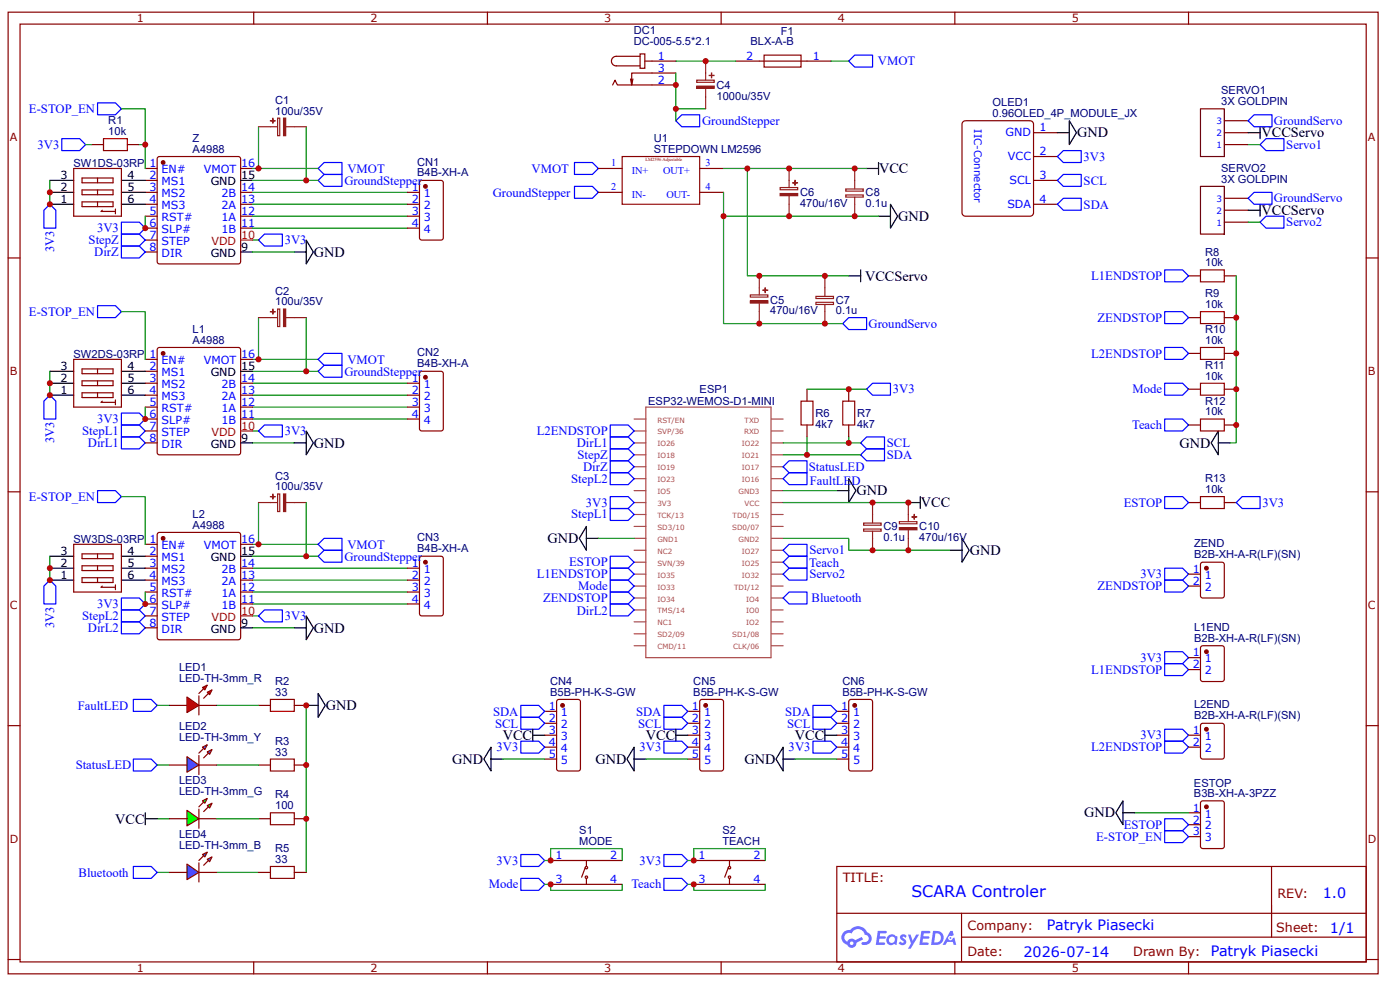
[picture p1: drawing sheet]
<svg xmlns="http://www.w3.org/2000/svg" width="297mm" height="210mm" viewBox="0 0 297 210" stroke-linecap="round" stroke-linejoin="round" font-family="sans-serif">
<g fill="none" stroke="#800" stroke-width=".25">
<path d="M1.7 2.6h290.7v203.9h-290.7zM4.3 5.1h285.5v198.8h-285.5zM53.8 2.6v2.5M103.4 2.6v2.5M153 2.6v2.5M202.6 2.6v2.5M252.1 2.6v2.5M1.7 54.7h2.6M289.8 54.7h2.6M1.7 104.3h2.6M289.8 104.3h2.6M1.7 153.8h2.6"/>
<path d="M289.8 153.8h2.6M177.5 183.7h112.3v20.2h-112.3zM177.6 193.6h112.1M204 198.7h85.7M204 193.6v10.1M269.8 183.7v15M1.7 203.4h2.6M53.8 203.9v2.6M103.4 203.9v2.6M153 203.9v2.6M202.6 203.9v2.6M252.1 203.9v2.6"/>
<path d="M289.8 203.4h2.6"/>
</g>
<g fill="#58f">
<path d="M191.1 198.2l.5-.1 .4 .1 .3 .2-.2 .5a.33 .33 0 0 0-.3-.3 .33 .33 0 0 0-.3 .1v.1a.85 .85 0 0 1 .7 .6 .85 .85 0 0 1-.3 .9l-.7 .1-.6-.4 .4-.4 .5 .3 .2-.1v-.2a.88 .88 0 0 1-.6-1.4z"/>
<path d="M192.6 198.1h.6l.4 1.3 .8-1.3h.6l-1.8 3h-.6l.7-1.1z"/>
<path d="M186.2 197.4h1.7l.2 .1-.1 .3-1.3 .1-.1 .6h1.1l.2 .3-.2 .2h-1.1l-.2 .8h1.3l.1 .3-.1 .2h-1.9z"/>
<path d="M195.5 197.4h1.6l.2 .1v.3l-1.3 .1-.1 .6h1.1l.2 .3-.3 .2h-1.1l-.1 .8h1.2l.1 .3-.1 .2h-1.9z"/>
<path d="M201.6 197.4h.5l.2 .9-.4 .2a.49 .49 0 0 0-.7 .2 .49 .49 0 0 0 .3 .7 .49 .49 0 0 0 .6-.5l.4-.2 .4 1.6h-.6l-.2-.6h-1.2l-.3 .6h-.6z"/>
<path d="M197.9 197.4l-.4 2.9h1a1.51 1.51 0 0 0 1.7-1.5 1.51 1.51 0 0 0-1.8-1.4zM198.4 197.9a1.02 1.02 0 0 1 1.2 1.1 1.02 1.02 0 0 1-1.4 .8z"/>
<path d="M188.5 198.4a1.11 1.11 0 0 0-.3 1.5 1.11 1.11 0 0 0 1.6 .3l.4 .1 .2-1.6-.4-.2a1.01 1.01 0 0 0-1.5-.1zM188.5 199.2a.66 .66 0 0 1 1.3 0 .66 .66 0 0 1-1.3 0z"/>
<path d="M179 197.6a1.58 1.58 0 0 0 .7 2.7 1.01 1.01 0 0 0 1.2 .6 1.01 1.01 0 0 0 .8-1l1.4-.7-.3-.6-1.4 .7a1.02 1.02 0 0 0-1.7 .4 .99 .99 0 0 1-.4-1.4 .99 .99 0 0 1 1.4-.4 1.48 1.48 0 0 1 1.5-.9 1.48 1.48 0 0 1 1.3 1.2 .82 .82 0 0 1 .8 1 .82 .82 0 0 1-1.2 .5l-.3 .2v.3a1.4 1.4 0 0 0 2-.6 1.4 1.4 0 0 0-.9-2 2.19 2.19 0 0 0-3.6-.4l-.8 .1zM180.3 200a.4 .4 0 0 1 .8 0 .4 .4 0 0 1-.8 0z"/>
<circle cx="201.6" cy="198.9" r=".19"/>
</g>
<g fill="none" stroke="#800" stroke-width=".25">
<path d="M130 18l.5-1 .5 1h12.4M134.3 16.7l-.3 1.3M135.8 11.4h1v3.1h-1zM135.8 11.9h-5.1a1.01 1.01 0 0 0-1 1.1 1.01 1.01 0 0 0 1 1h5.1M136.8 13h6.6M143.4 15.5h-9.4v2.5l-.2-1.3M33.5 33.3l.3-.1h16.7l.5 .2v22l-.2 .5-17 .1-.4-.3-.1-22zM259.7 30.7h5.1M259.7 28.1h5.1M259.7 25.6h5.1M259.7 47.1h5.1M259.7 44.6h5.1"/>
<path d="M259.7 42h5.1"/>
</g>
<path d="M254.7 23.1h5v10.1h-5zM254.7 39.5h5v10.1h-5z" fill="none" stroke="#600" stroke-width=".25"/>
<g fill="none" stroke="#a54b4b" stroke-width=".25">
<path d="M134.5 99h2.5M134.5 96.4h2.5M134.5 93.9h2.5M134.5 91.4h2.5M134.5 88.8h2.5M137 86.3h26.6v53.1h-26.6zM163.7 99h2.4M163.7 96.4h2.4M163.7 93.9h2.4M163.7 91.4h2.4M163.7 88.8h2.4M134.5 119.2h2.5"/>
<path d="M134.5 116.7h2.5M134.5 114.1h2.5M134.5 111.6h2.5M134.5 109.1h2.5M134.5 106.5h2.5M134.5 104h2.5M134.5 101.5h2.5M163.7 119.2h2.4M163.7 116.7h2.4M163.7 114.1h2.4M163.7 111.6h2.4M163.7 109.1h2.4"/>
<path d="M163.7 106.5h2.4M163.7 104h2.4M163.7 101.5h2.4M134.5 136.9h2.5M134.5 134.4h2.5M134.5 131.8h2.5M134.5 129.3h2.5M134.5 126.8h2.5M134.5 124.3h2.5M134.5 121.7h2.5M163.7 136.9h2.4M163.7 134.4h2.4"/>
<path d="M163.7 131.8h2.4M163.7 129.3h2.4M163.7 126.8h2.4M163.7 124.3h2.4M163.7 121.7h2.4"/>
</g>
<circle cx="34.6" cy="34.5" r=".38" fill="#800"/>
<g fill="none" stroke="#800" stroke-width=".25">
<path d="M19.4 30.7h2.6M27 30.7h2.5M30.8 35.7h2.5M30.8 38.2h2.5M51 35.7h2.6M30.8 40.8h2.5M30.8 43.3h2.5M30.8 45.8h2.5M30.8 48.4h2.5M30.8 50.9h2.5M30.8 53.4h2.5M51 40.8h2.6"/>
<path d="M51 43.3h2.6M51 45.8h2.6M51 48.4h2.6M33.5 73.8l.3-.1h16.7l.5 .2v22l-.2 .4-17 .1-.4-.2-.1-22z"/>
<circle cx="34.6" cy="34.5" r=".38"/>
</g>
<path d="M51 38.2h2.6M51 53.4h2.6M62.4 53.4h2.6M65 50.9l1.5 2.5-1.5 2.6zM180.1 58.5h2.5M182.6 57.2v2.5M62.4 93.9h2.6M65 91.4l1.5 2.5-1.5 2.5z" fill="none" stroke="#000" stroke-width=".25"/>
<path d="M51 50.9h2.6" fill="none" stroke="#f00" stroke-width=".25"/>
<g fill="none" stroke="#080" stroke-width=".25">
<path d="M143.4 15.5v7.6h6.3M29.5 30.7h1.3v5M53.6 35.7h1.2M54.8 26.9v8.8h12.7M65 26.9v11.3h-11.4M53.6 53.4h8.8M53.6 40.8h32.9M53.6 43.3h32.9M53.6 45.8h32.9M53.6 48.4h32.9M53.6 76.2h1.2M54.8 67.3v8.9h12.7"/>
<path d="M65 67.3v11.4h-11.4M53.6 93.9h8.8M53.6 91.4h1.2M53.6 88.8h32.9M53.6 86.3h32.9M53.6 83.8h32.9M53.6 81.3h32.9"/>
</g>
<path d="M22 29.4h5v2.5h-5z" fill="none" stroke="#a00000" stroke-width=".25"/>
<path d="M181.3 11.7h3.8v2.5h-3.8l-1.2-1.2zM68.8 34.5h3.8v2.5h-3.8l-1.3-1.3zM25.8 49.6h3.7l1.3 1.3-1.3 1.3h-3.7zM25.8 52.2h3.7l1.3 1.2-1.3 1.3h-3.7zM68.8 74.9h3.8v2.6h-3.8l-1.3-1.3zM25.8 92.6h3.7l1.3 1.3-1.3 1.3h-3.7zM25.8 90.1h3.7l1.3 1.3-1.3 1.2h-3.7z" fill="none" stroke="#00f" stroke-width=".25"/>
<circle cx="34.6" cy="74.9" r=".38" fill="#800"/>
<g fill="none" stroke="#800" stroke-width=".25">
<path d="M30.8 76.2h2.5M30.8 78.7h2.5M51 76.2h2.6M30.8 81.3h2.5M30.8 83.8h2.5M30.8 86.3h2.5M30.8 88.8h2.5M30.8 91.4h2.5M30.8 93.9h2.5M51 81.3h2.6M51 83.8h2.6M51 86.3h2.6"/>
<path d="M51 88.8h2.6M33.5 113l.3-.1h16.7l.5 .2v22l-.2 .5h-17l-.4-.2-.1-22z"/>
<circle cx="34.6" cy="74.9" r=".38"/>
</g>
<path d="M51 78.7h2.6M51 93.9h2.6M62.4 133.1h2.6M65 130.6l1.5 2.5-1.5 2.5z" fill="none" stroke="#000" stroke-width=".25"/>
<path d="M51 91.4h2.6" fill="none" stroke="#f00" stroke-width=".25"/>
<path d="M53.6 115.4h1.2M54.8 106.5v8.9h12.7M53.6 133.1h8.8M53.6 130.6h1.2M53.6 128h32.9M53.6 125.5h32.9M53.6 123h32.9M53.6 120.5h32.9" fill="none" stroke="#080" stroke-width=".25"/>
<path d="M68.8 114.1h3.8v2.6h-3.8l-1.3-1.3zM25.8 131.8h3.7l1.3 1.3-1.3 1.3h-3.7zM25.8 129.3h3.7l1.3 1.3-1.3 1.2h-3.7z" fill="none" stroke="#00f" stroke-width=".25"/>
<circle cx="34.6" cy="114.1" r=".38" fill="#800"/>
<g fill="none" stroke="#800" stroke-width=".25">
<path d="M89.1 38.4l.4-.2h4l.5 .4 .1 11.8-.4 .5h-4.2l-.5-.3v-11.8zM30.8 115.4h2.5M30.8 117.9h2.5M51 115.4h2.6M30.8 120.5h2.5M30.8 123h2.5M30.8 125.5h2.5M30.8 128h2.5M30.8 130.6h2.5M30.8 133.1h2.5M51 120.5h2.6M51 123h2.6"/>
<path d="M51 125.5h2.6M51 128h2.6"/>
<circle cx="34.6" cy="114.1" r=".38"/>
</g>
<path d="M51 117.9h2.6M124.4 111.6v5.1l-1.5-2.6zM124.4 114.1h2.5M192.7 106.5h2.5M195.2 105.3v2.5M201.6 116.7h2.5M204.1 114.1l1.5 2.6-1.5 2.5zM51 133.1h2.6" fill="none" stroke="#000" stroke-width=".25"/>
<path d="M51 130.6h2.6" fill="none" stroke="#f00" stroke-width=".25"/>
<path d="M268.6 29.4h3.8v2.5h-3.8l-1.3-1.2zM268.6 45.8h3.8v2.6h-3.8l-1.3-1.3zM129.5 97.7h3.8l1.2 1.3-1.2 1.2h-3.8zM129.5 95.2h3.8l1.2 1.2-1.2 1.3h-3.8zM129.5 92.6h3.8l1.2 1.3-1.2 1.3h-3.8zM129.5 107.8h3.8l1.2 1.3-1.2 1.2h-3.8zM129.5 100.2h3.8l1.2 1.3-1.2 1.3h-3.8zM167.4 115.4h3.8v2.5h-3.8l-1.3-1.2zM129.5 128h3.8l1.2 1.3-1.2 1.3h-3.8zM167.4 120.5h3.8v2.5h-3.8l-1.3-1.3z" fill="none" stroke="#00f" stroke-width=".25"/>
<path d="M264.8 30.7h2.5M264.8 47.1h2.5M126.9 114.1h7.6" fill="none" stroke="#080" stroke-width=".25"/>
<circle cx="90.3" cy="39.5" r=".38" fill="#800"/>
<g fill="none" stroke="#800" stroke-width=".25">
<path d="M86.5 40.8h2.5M86.5 43.3h2.5M86.5 45.8h2.5M86.5 48.4h2.5M89.1 78.9l.4-.2h4l.5 .3 .1 11.9-.4 .4-4.2 .1-.5-.3v-11.9z"/>
<circle cx="90.3" cy="39.5" r=".38"/>
</g>
<circle cx="90.3" cy="80" r=".38" fill="#800"/>
<g fill="none" stroke="#800" stroke-width=".25">
<path d="M86.5 81.3h2.5M86.5 83.8h2.5M86.5 86.3h2.5M86.5 88.8h2.5M89.1 118.1l.4-.2h4l.5 .3 .1 11.9-.4 .4-4.2 .1-.5-.3v-11.9z"/>
<circle cx="90.3" cy="80" r=".38"/>
</g>
<circle cx="90.3" cy="119.2" r=".38" fill="#800"/>
<g fill="none" stroke="#800" stroke-width=".25">
<path d="M86.5 120.5h2.5M86.5 123h2.5M86.5 125.5h2.5M86.5 128h2.5M254.8 169.9l.4-.1h4l.5 .3v9.3l-.3 .5h-4.2l-.5-.3v-9.3zM116.8 187.5h15.2M116.8 182.4h15.2M124.2 184l-.8 2M124.4 182.4v1.3M124.4 186.2v1.3M147.2 187.5h15.1M147.2 182.4h15.1"/>
<path d="M154.5 184l-.8 2M154.8 182.4v1.3M154.8 186.2v1.3"/>
<circle cx="90.3" cy="119.2" r=".38"/>
<circle cx="124.4" cy="184" r=".25"/>
<circle cx="124.4" cy="186" r=".25"/>
<circle cx="154.8" cy="184" r=".25"/>
<circle cx="154.8" cy="186" r=".25"/>
</g>
<path d="M183.9 35.7h2.5M186.4 34.5v2.5M264.8 28.1h2.5M267.3 26.9v2.5M186.4 45.8h2.5M188.9 43.3l1.5 2.5-1.5 2.6zM264.8 44.6h2.5M267.3 43.3v2.5M177.5 104h2.6M180.1 101.5l1.5 2.5-1.5 2.5z" fill="none" stroke="#000" stroke-width=".25"/>
<path d="M166.1 104h11.4M166.1 106.5h26.6" fill="none" stroke="#080" stroke-width=".25"/>
<path d="M121.9 34.5h3.8l1.2 1.2-1.2 1.3h-3.8zM166.1 119.2l1.3-1.3h3.8v2.6h-3.8zM129.5 123h3.8l1.2 1.3-1.2 1.2h-3.8zM110.5 186.2h3.8l1.3 1.3-1.3 1.3h-3.8zM140.8 186.2h3.8l1.3 1.3-1.3 1.3h-3.8z" fill="none" stroke="#00f" stroke-width=".25"/>
<circle cx="255.9" cy="171.1" r=".38" fill="#800"/>
<g fill="none" stroke="#800" stroke-width=".25">
<path d="M118.2 148.4l.4-.1h4l.3 .1 .2 .3v14.3v.2l-.4 .3h-4.1l-.3-.1-.2-.3v-14.3zM252.1 172.3h2.6M252.1 174.8h2.6M252.1 177.4h2.6"/>
<circle cx="255.9" cy="171.1" r=".38"/>
</g>
<path d="M129.5 90.1h3.8l1.2 1.3-1.2 1.2h-3.8zM129.5 105.3h3.8l1.2 1.2-1.2 1.3h-3.8zM129.5 117.9h3.8l1.2 1.3-1.2 1.3h-3.8zM129.5 125.5h3.8l1.2 1.3-1.2 1.2h-3.8zM129.5 120.5h3.8l1.2 1.2-1.2 1.3h-3.8zM247.1 120.5h3.8l1.2 1.2-1.2 1.3h-3.8zM247.1 138.2h3.8l1.2 1.2-1.2 1.3h-3.8zM247.1 123h3.8l1.2 1.3-1.2 1.2h-3.8zM247.1 154.6h3.8l1.2 1.3-1.2 1.2h-3.8zM247.1 140.7h3.8l1.2 1.3-1.2 1.2h-3.8zM247.1 157.1h3.8l1.2 1.3-1.2 1.3h-3.8zM247.1 173.6h3.8l1.2 1.2-1.2 1.3h-3.8z" fill="none" stroke="#00f" stroke-width=".25"/>
<circle cx="119.3" cy="149.5" r=".38" fill="#800"/>
<g fill="none" stroke="#800" stroke-width=".25">
<path d="M115.6 150.8h2.5M115.6 153.3h2.5M115.6 155.9h2.5M115.6 158.4h2.5M148.6 148.4l.3-.1h4.1l.3 .1 .2 .3v14.3l-.1 .2-.3 .3h-4.2l-.2-.1-.3-.3v-14.3zM115.6 160.9h2.5"/>
<circle cx="119.3" cy="149.5" r=".38"/>
</g>
<circle cx="149.7" cy="149.5" r=".38" fill="#800"/>
<g fill="none" stroke="#800" stroke-width=".25">
<path d="M145.9 150.8h2.5M145.9 153.3h2.5M145.9 155.9h2.5M145.9 158.4h2.5M180.2 148.4l.4-.1h4l.3 .1 .2 .3v14.3l-.1 .2-.3 .3h-4.1l-.3-.1-.2-.3v-14.3zM145.9 160.9h2.5"/>
<circle cx="149.7" cy="149.5" r=".38"/>
</g>
<circle cx="181.3" cy="149.5" r=".38" fill="#800"/>
<g fill="none" stroke="#800" stroke-width=".25">
<path d="M177.5 150.8h2.6M177.5 153.3h2.6M177.5 155.9h2.6M177.5 158.4h2.6M177.5 160.9h2.6"/>
<circle cx="181.3" cy="149.5" r=".38"/>
</g>
<path d="M110.5 149.5h3.8l1.3 1.3-1.3 1.3h-3.8zM110.5 152.1h3.8l1.3 1.2-1.3 1.3h-3.8zM110.5 157.1h3.8l1.3 1.3-1.3 1.3h-3.8zM140.8 149.5h3.8l1.3 1.3-1.3 1.3h-3.8zM140.8 152.1h3.8l1.3 1.2-1.3 1.3h-3.8zM140.8 157.1h3.8l1.3 1.3-1.3 1.3h-3.8zM172.5 149.5h3.8l1.2 1.3-1.2 1.3h-3.8zM172.5 152.1h3.8l1.2 1.2-1.2 1.3h-3.8zM172.5 157.1h3.8l1.2 1.3-1.2 1.3h-3.8z" fill="none" stroke="#00f" stroke-width=".25"/>
<path d="M104.2 158.4v5.1l-1.5-2.6zM113 155.9h2.6M113 154.6v2.5M134.5 158.4v5.1l-1.5-2.6zM143.4 155.9h2.5M143.4 154.6v2.5M166.1 158.4v5.1l-1.5-2.6zM175 155.9h2.5M175 154.6v2.5M104.2 160.9h2.5M134.5 160.9h2.6M166.1 160.9h2.6" fill="none" stroke="#000" stroke-width=".25"/>
<path d="M106.7 160.9h8.9M137.1 160.9h8.8M168.7 160.9h8.8" fill="none" stroke="#080" stroke-width=".25"/>
<path d="M39.7 147.8l2.5 1.7-2.5 1.6z" fill="#f00"/>
<path d="M39.7 147.8l2.5 1.7-2.5 1.6zM42.2 147.5v4.1M43.2 146l-1 1M44.2 147l-1 1" fill="none" stroke="#800" stroke-width=".25"/>
<path d="M43 145.8l1-.6-.5 1.1z" fill="#f00"/>
<path d="M43 145.8l1-.6-.5 1.1z" fill="none" stroke="#800" stroke-width=".25"/>
<path d="M44 146.8l1-.5-.5 1z" fill="#f00"/>
<path d="M35.9 149.5h3.8M42.2 149.5h3.8M44 146.8l1-.5-.5 1z" fill="none" stroke="#800" stroke-width=".25"/>
<path d="M39.7 171.8l2.5 1.8-2.5 1.5z" fill="#0f0"/>
<path d="M39.7 171.8l2.5 1.8-2.5 1.5zM42.2 171.6v4M43.2 170l-1 1.1M44.2 171.1l-1 1" fill="none" stroke="#800" stroke-width=".25"/>
<path d="M43 169.8l1-.5-.5 1z" fill="#0f0"/>
<path d="M43 169.8l1-.5-.5 1z" fill="none" stroke="#800" stroke-width=".25"/>
<path d="M44 170.8l1-.5-.5 1z" fill="#0f0"/>
<path d="M35.9 173.6h3.8M35.9 162.2h3.8M42.2 173.6h3.8M42.2 162.2h3.8M44 170.8l1-.5-.5 1z" fill="none" stroke="#800" stroke-width=".25"/>
<path d="M44 159.4l1-.5-.5 1z" fill="#09f"/>
<path d="M44 159.4l1-.5-.5 1z" fill="none" stroke="#800" stroke-width=".25"/>
<path d="M43 158.4l1-.5-.5 1z" fill="#09f"/>
<path d="M43 158.4l1-.5-.5 1zM43.2 158.7l-1 1M44.2 159.7l-1 1M42.2 160.2v4" fill="none" stroke="#800" stroke-width=".25"/>
<path d="M39.7 160.4l2.5 1.8-2.5 1.5z" fill="#09f"/>
<g fill="none" stroke="#800" stroke-width=".25">
<path d="M252.1 58.5h2.6M259.7 58.5h2.6M252.1 67.3h2.6M252.1 74.9h2.6M259.7 67.3h2.6M259.7 74.9h2.6M252.1 106.5h2.6M259.7 106.5h2.6M54.8 149.5h2.6M62.4 149.5h2.6M39.7 160.4l2.5 1.8-2.5 1.5zM54.8 162.2h2.6"/>
<path d="M54.8 173.6h2.6M62.4 162.2h2.6M62.4 173.6h2.6M35.9 185h3.8M42.2 185h3.8M54.8 185h2.6M62.4 185h2.6"/>
</g>
<g fill="none" stroke="#00f" stroke-width=".25">
<path d="M13.1 29.4h3.8l1.3 1.3-1.3 1.2h-3.8zM20.7 21.8h3.8l1.3 1.3-1.3 1.2h-3.8zM68.8 37h3.8v2.5h-3.8l-1.3-1.3zM144.6 24.3h3.8v2.6h-3.8l-1.2-1.3zM266.1 24.3h3.8v2.6h-3.8l-1.3-1.3zM10.6 43.3l1.2 1.3v3.8h-2.5v-3.8zM56.1 49.6h3.8v2.6h-3.8l-1.3-1.3zM247.1 57.2h3.8l1.2 1.3-1.2 1.2h-3.8zM266.1 40.8h3.8v2.5h-3.8l-1.3-1.3zM20.7 64.8h3.8l1.3 1.3-1.3 1.2h-3.8zM68.8 77.5h3.8v2.5h-3.8l-1.3-1.3zM180.1 67.3h3.8v2.6h-3.8l-1.3-1.3z"/>
<path d="M247.1 66.1h3.8l1.2 1.2-1.2 1.3h-3.8zM247.1 73.7h3.8l1.2 1.2-1.2 1.3h-3.8zM56.1 90.1h3.8v2.5h-3.8l-1.3-1.2zM167.4 97.7h3.8v2.5h-3.8l-1.3-1.2zM247.1 88.8h3.8l1.2 1.3-1.2 1.3h-3.8zM247.1 81.3h3.8l1.2 1.2-1.2 1.3h-3.8zM20.7 104h3.8l1.3 1.3-1.3 1.2h-3.8zM68.8 116.7h3.8v2.5h-3.8l-1.3-1.3zM167.4 100.2h3.8v2.6h-3.8l-1.3-1.3zM247.1 105.3h3.8l1.2 1.2-1.2 1.3h-3.8zM263.5 105.3h3.8v2.5h-3.8l-1.2-1.3zM56.1 129.3h3.8v2.5h-3.8l-1.3-1.2z"/>
<path d="M167.4 125.5h3.8v2.5h-3.8l-1.3-1.2zM28.3 148.3h3.8l1.2 1.2-1.2 1.3h-3.8zM28.3 160.9h3.8l1.2 1.3-1.2 1.3h-3.8zM247.1 176.1h3.8l1.2 1.3-1.2 1.2h-3.8zM28.3 183.7h3.8l1.2 1.3-1.2 1.2h-3.8zM110.5 181.2h3.8l1.3 1.2-1.3 1.3h-3.8zM140.8 181.2h3.8l1.3 1.2-1.3 1.3h-3.8z"/>
</g>
<path d="M254.7 57.2h5v2.5h-5zM254.7 66.1h5v2.5h-5zM254.7 73.7h5v2.5h-5zM254.7 105.3h5v2.5h-5zM57.4 148.3h5v2.5h-5zM57.4 160.9h5v2.6h-5zM57.4 172.3h5v2.5h-5zM57.4 183.7h5v2.5h-5z" fill="none" stroke="#a00000" stroke-width=".25"/>
<g fill="none" stroke="#080" stroke-width=".25">
<path d="M143.4 23.1v2.5M53.6 50.9h1.2M262.3 58.5v35.4h-1.3M25.8 105.3h5v10.1M33.3 149.5h2.6M46 149.5h8.8M65 149.5v35.5M33.3 173.6h2.6M33.3 162.2h2.6M46 173.6h8.8M46 162.2h8.8M240.8 172.3h11.3"/>
<path d="M33.3 185h2.6M46 185h8.8"/>
</g>
<path d="M258.5 91.4v5l-1.5-2.5zM258.5 93.9h2.5M65 149.5h2.5M67.5 147l1.5 2.5-1.5 2.6zM238.2 169.8v5l-1.5-2.5zM238.2 172.3h2.6" fill="none" stroke="#000" stroke-width=".25"/>
<path d="M44 182.2l1-.5-.5 1z" fill="#09f"/>
<path d="M44 182.2l1-.5-.5 1z" fill="none" stroke="#800" stroke-width=".25"/>
<path d="M43 181.2l1-.5-.5 1z" fill="#09f"/>
<path d="M42.2 182.9v4.1M43 181.2l1-.5-.5 1zM43.2 181.4l-1 1M44.2 182.4l-1 1" fill="none" stroke="#800" stroke-width=".25"/>
<path d="M39.7 183.2l2.5 1.8-2.5 1.5z" fill="#09f"/>
<path d="M171.2 82.5v2.5M171.2 90.1v2.5M180.1 82.5v2.5M180.1 90.1v2.5M252.1 82.5h2.6M252.1 90.1h2.6M259.7 82.5h2.6M259.7 90.1h2.6M39.7 183.2l2.5 1.8-2.5 1.5z" fill="none" stroke="#800" stroke-width=".25"/>
<path d="M169.9 85h2.6v5.1h-2.6zM178.8 85h2.5v5.1h-2.5zM254.7 81.3h5v2.5h-5zM254.7 88.8h5v2.6h-5z" fill="none" stroke="#a00000" stroke-width=".25"/>
<path d="M158.6 35.7v22.8h21.5M166.1 114.1h14v2.6h21.5M145.9 182.4h1.3v-2.5h15.1v2.5" fill="none" stroke="#080" stroke-width=".25"/>
<path d="M121.9 39.5h3.8l1.2 1.3-1.2 1.2h-3.8zM183.9 92.6h3.7v2.6h-3.7l-1.3-1.3zM183.9 95.2h3.7v2.5h-3.7l-1.3-1.3z" fill="none" stroke="#00f" stroke-width=".25"/>
<g fill="none" stroke="#8d2323" stroke-width=".25">
<path d="M149.7 15.5v1.5M149.7 18.8v1.7M181.3 35.7v4.3M175 58.5v4.3M179.4 40.1h3.7v.4h-3.7zM179.4 41.3h3.7v.5h-3.7zM181.3 41.8v4M173.1 62.8h3.7v.5h-3.7zM173.1 64.1h3.7v.5h-3.7zM175 64.6v4M183.2 110.9h3.7v.5h-3.7zM183.2 112.2h3.7v.4h-3.7z"/>
<path d="M185.1 106.5v4.3M185.1 112.6v4.1"/>
</g>
<path d="M147.8 18.3h3.7v.4h-3.7z" fill="#8d2323"/>
<path d="M147.8 18.3h3.7v.4h-3.7zM147.8 17h3.7v.5h-3.7zM149.7 13v2.5M149.7 20.5v2.6" fill="none" stroke="#8d2323" stroke-width=".25"/>
<path d="M150.5 16h1z" fill="#8d2323"/>
<path d="M150.5 16h1z" fill="none" stroke="#8d2323" stroke-width=".25"/>
<path d="M150.9 15.5l.1 1z" fill="#8d2323"/>
<path d="M150.9 15.5l.1 1zM57.4 26.9h1.5M60.7 26.9h1.7" fill="none" stroke="#8d2323" stroke-width=".25"/>
<path d="M60.2 25h.4v3.8h-.4z" fill="#8d2323"/>
<path d="M54.8 26.9h2.6M58.9 25h.4v3.8h-.4zM60.2 25h.4v3.8h-.4zM62.4 26.9h2.6" fill="none" stroke="#8d2323" stroke-width=".25"/>
<path d="M57.9 25.1v1z" fill="#8d2323"/>
<path d="M57.9 25.1v1z" fill="none" stroke="#8d2323" stroke-width=".25"/>
<path d="M57.4 25.6h1z" fill="#8d2323"/>
<path d="M57.4 25.6h1zM57.4 67.3h1.5M60.7 67.3h1.7" fill="none" stroke="#8d2323" stroke-width=".25"/>
<path d="M60.2 65.5h.4v3.7h-.4z" fill="#8d2323"/>
<path d="M54.8 67.3h2.6M58.9 65.5h.4v3.7h-.4zM60.2 65.5h.4v3.7h-.4zM62.4 67.3h2.6" fill="none" stroke="#8d2323" stroke-width=".25"/>
<path d="M57.9 65.6v1z" fill="#8d2323"/>
<path d="M57.9 65.6v1z" fill="none" stroke="#8d2323" stroke-width=".25"/>
<path d="M57.4 66.1h1z" fill="#8d2323"/>
<path d="M57.4 66.1h1zM57.4 106.5h1.5M60.7 106.5h1.7" fill="none" stroke="#8d2323" stroke-width=".25"/>
<path d="M60.2 104.7h.4v3.7h-.4z" fill="#8d2323"/>
<path d="M54.8 106.5h2.6M58.9 104.7h.4v3.7h-.4zM60.2 104.7h.4v3.7h-.4zM62.4 106.5h2.6" fill="none" stroke="#8d2323" stroke-width=".25"/>
<path d="M57.9 104.8v1z" fill="#8d2323"/>
<path d="M57.9 104.8v1z" fill="none" stroke="#8d2323" stroke-width=".25"/>
<path d="M57.4 105.3h1z" fill="#8d2323"/>
<path d="M167.4 38.2v1.6M167.4 41.5v1.8M57.4 105.3h1z" fill="none" stroke="#8d2323" stroke-width=".25"/>
<path d="M165.5 41h3.7v.5h-3.7z" fill="#8d2323"/>
<path d="M165.5 39.8h3.7v.4h-3.7zM167.4 35.7v2.5M165.5 41h3.7v.5h-3.7zM167.4 43.3v2.5" fill="none" stroke="#8d2323" stroke-width=".25"/>
<path d="M168.2 38.8h1z" fill="#8d2323"/>
<path d="M168.2 38.8h1z" fill="none" stroke="#8d2323" stroke-width=".25"/>
<path d="M168.6 38.2l.1 1.1z" fill="#8d2323"/>
<path d="M168.6 38.2l.1 1.1zM161.1 61v1.5M161.1 64.3v1.8" fill="none" stroke="#8d2323" stroke-width=".25"/>
<path d="M159.2 63.8h3.7v.5h-3.7z" fill="#8d2323"/>
<path d="M161.1 58.5v2.5M159.2 63.8h3.7v.5h-3.7zM159.2 62.5h3.7v.5h-3.7zM161.1 66.1v2.5" fill="none" stroke="#8d2323" stroke-width=".25"/>
<path d="M161.8 61.5h1.1z" fill="#8d2323"/>
<path d="M161.8 61.5h1.1z" fill="none" stroke="#8d2323" stroke-width=".25"/>
<path d="M162.3 61v1z" fill="#8d2323"/>
<path d="M162.3 61v1zM192.7 109.1v1.5M192.7 112.4v1.7" fill="none" stroke="#8d2323" stroke-width=".25"/>
<path d="M190.8 111.9h3.7v.4h-3.7z" fill="#8d2323"/>
<path d="M190.8 111.9h3.7v.4h-3.7zM190.8 110.6h3.7v.4h-3.7zM192.7 106.5v2.6M192.7 114.1v2.6" fill="none" stroke="#8d2323" stroke-width=".25"/>
<path d="M193.5 109.6h1z" fill="#8d2323"/>
<path d="M193.5 109.6h1z" fill="none" stroke="#8d2323" stroke-width=".25"/>
<path d="M193.9 109.1l.1 1z" fill="#8d2323"/>
<path d="M193.9 109.1l.1 1z" fill="none" stroke="#8d2323" stroke-width=".25"/>
<g fill="none" stroke="#000" stroke-width=".25">
<path d="M10.6 38.2h5M25.8 38.2h5M224.3 28.1h2.6M226.9 25.6l1.5 2.5-1.5 2.6zM10.6 43.3h5M10.6 40.8h5M25.8 43.3h5M25.8 40.8h5M10.6 78.7h5M25.8 78.7h5M10.6 83.8h5M10.6 81.3h5"/>
<path d="M25.8 83.8h5M25.8 81.3h5M10.6 117.9h5M25.8 117.9h5M10.6 123h5M10.6 120.5h5M25.8 123h5M25.8 120.5h5M30.8 173.6h2.5M30.8 172.3v2.5"/>
</g>
<g fill="none" stroke="#800" stroke-width=".25">
<path d="M156 13h20.3M162.1 11.7h7.8v2.5h-7.8zM15.6 35.7h10.2v10.1h-10.2zM17.4 37.7h6.6v1.1h-6.6zM20.7 37.7v1.1M126.9 35.7h5.1M148.4 35.7h5.1M204.3 25.8l.5-.2h13.7a.76 .76 0 0 1 .8 .8v18.7a.76 .76 0 0 1-.8 .7h-13.7a.76 .76 0 0 1-.7-.7v-18.7zM219.3 38.2h5M219.3 33.2h5M219.3 28.1h5M17.4 42.8h6.6v1h-6.6z"/>
<path d="M17.4 40.3h6.6v1h-6.6zM20.7 40.3v1M20.7 42.8v1M21.7 44.6l-.2 .2h3M24.5 44.3v1M126.9 40.8h5.1M148.4 40.8h5.1M219.3 43.3h5M15.6 76.2h10.2v10.1h-10.2zM17.4 78.2h6.6v1h-6.6zM20.7 78.2v1M17.4 80.7h6.6v1.1h-6.6z"/>
<path d="M17.4 83.3h6.6v1h-6.6zM20.7 80.7v1.1M20.7 83.3v1M21.7 85l-.2 .3h3M24.5 84.8v1M15.6 115.4h10.2v10.1h-10.2zM17.4 117.4h6.6v1h-6.6zM17.4 120h6.6v1h-6.6zM20.7 117.4v1M20.7 120v1M254.8 119.3l.4-.1h4l.5 .2v6.9l-.2 .4-4.3 .1-.4-.2-.1-6.9zM17.4 122.5h6.6v1h-6.6z"/>
<path d="M20.7 122.5v1M21.7 124.3l-.2 .2h3M24.5 124v1"/>
</g>
<g fill="none" stroke="#080" stroke-width=".25">
<path d="M143.4 13h12.6M176.3 13h3.8M10.6 38.2v5.1M18.2 30.7h1.2M25.8 23.1h5v7.6M153.5 35.7h30.4M30.8 45.8v2.6M153.5 40.8v5h32.9M153.5 45.8v22.8h25.3M30.8 86.3v2.5M166.1 93.9h16.5M166.1 96.4h16.5"/>
<path d="M171.2 82.5h12.7M171.2 92.6v3.8M180.1 92.6v1.3M30.8 125.5v2.5M115.6 182.4h1.2v-2.5h15.2v2.5M115.6 187.5h1.2v1.3h15.2v-1.3M145.9 187.5h1.3v1.3h15.1v-1.3"/>
</g>
<path d="M225.6 37h3.8v2.5h-3.8l-1.3-1.3zM225.6 31.9h3.8v2.6h-3.8l-1.3-1.3zM25.8 47.1h3.7l1.3 1.3-1.3 1.2h-3.7zM225.6 42h3.8v2.6h-3.8l-1.3-1.3zM25.8 87.6h3.7l1.3 1.2-1.3 1.3h-3.7zM185.1 81.3h3.8v2.5h-3.8l-1.2-1.3zM25.8 126.8h3.7l1.3 1.2-1.3 1.3h-3.7z" fill="none" stroke="#00f" stroke-width=".25"/>
<path d="M132 33.2h16.4v10.1h-16.4z" fill="none" stroke="#a00000" stroke-width=".25"/>
<circle cx="255.9" cy="120.5" r=".38" fill="#800"/>
<g fill="none" stroke="#800" stroke-width=".25">
<path d="M252.1 121.7h2.6M252.1 124.3h2.6M254.8 137l.4-.1h4l.5 .2v6.9l-.2 .4-4.3 .1-.4-.2-.1-6.9z"/>
<circle cx="255.9" cy="120.5" r=".38"/>
</g>
<circle cx="255.9" cy="138.2" r=".38" fill="#800"/>
<g fill="none" stroke="#800" stroke-width=".25">
<path d="M252.1 139.4h2.6M252.1 142h2.6M254.8 153.5l.4-.2h4l.5 .3v6.8l-.2 .4-4.3 .1-.4-.2-.1-6.9z"/>
<circle cx="255.9" cy="138.2" r=".38"/>
</g>
<circle cx="255.9" cy="154.6" r=".38" fill="#800"/>
<g fill="none" stroke="#800" stroke-width=".25">
<path d="M252.1 155.9h2.6M252.1 158.4h2.6"/>
<circle cx="255.9" cy="154.6" r=".38"/>
</g>
<path d="M65 38.2h2.5M10.6 78.7v5.1M25.8 66.1h5v10.1M65 78.7h2.5M10.6 117.9v5.1M53.6 117.9h11.4M65 106.5v11.4h2.5" fill="none" stroke="#080" stroke-width=".25"/>
<path d="M10.6 83.8l1.2 1.2v3.8h-2.5v-3.8zM10.6 123l1.2 1.3v3.7h-2.5v-3.7z" fill="none" stroke="#00f" stroke-width=".25"/>
<g fill="#c00">
<circle cx="143.4" cy="18" r=".63"/>
<circle cx="54.8" cy="35.7" r=".63"/>
<circle cx="54.8" cy="76.2" r=".63"/>
<circle cx="54.8" cy="115.4" r=".63"/>
<circle cx="65" cy="149.5" r=".63"/>
<circle cx="65" cy="162.2" r=".63"/>
<circle cx="143.4" cy="23.1" r=".63"/>
<circle cx="65" cy="173.6" r=".63"/>
<circle cx="147.2" cy="182.4" r=".63"/>
<circle cx="185.1" cy="106.5" r=".63"/>
<circle cx="185.1" cy="116.7" r=".63"/>
<circle cx="161.1" cy="58.5" r=".63"/>
<circle cx="175" cy="58.5" r=".63"/>
<circle cx="192.7" cy="106.5" r=".63"/>
<circle cx="192.7" cy="116.7" r=".63"/>
<circle cx="30.8" cy="30.7" r=".63"/>
<circle cx="10.6" cy="43.3" r=".63"/>
<circle cx="10.6" cy="40.8" r=".63"/>
<circle cx="262.3" cy="90.1" r=".63"/>
<circle cx="262.3" cy="74.9" r=".63"/>
<circle cx="262.3" cy="82.5" r=".63"/>
<circle cx="262.3" cy="67.3" r=".63"/>
<circle cx="116.8" cy="182.4" r=".63"/>
<circle cx="116.8" cy="187.5" r=".63"/>
<circle cx="147.2" cy="187.5" r=".63"/>
<circle cx="180.1" cy="82.5" r=".63"/>
<circle cx="171.2" cy="96.4" r=".63"/>
<circle cx="180.1" cy="93.9" r=".63"/>
<circle cx="167.4" cy="35.7" r=".63"/>
<circle cx="181.3" cy="35.7" r=".63"/>
<circle cx="181.3" cy="45.8" r=".63"/>
<circle cx="167.4" cy="45.8" r=".63"/>
<circle cx="30.8" cy="128" r=".63"/>
<circle cx="30.8" cy="88.8" r=".63"/>
<circle cx="30.8" cy="48.4" r=".63"/>
<circle cx="158.6" cy="35.7" r=".63"/>
<circle cx="153.5" cy="45.8" r=".63"/>
<circle cx="175" cy="68.6" r=".63"/>
<circle cx="161.1" cy="68.6" r=".63"/>
<circle cx="149.7" cy="13" r=".63"/>
<circle cx="65" cy="38.2" r=".63"/>
<circle cx="65" cy="78.7" r=".63"/>
<circle cx="65" cy="117.9" r=".63"/>
<circle cx="10.6" cy="123" r=".63"/>
<circle cx="10.6" cy="120.5" r=".63"/>
<circle cx="10.6" cy="83.8" r=".63"/>
<circle cx="10.6" cy="81.3" r=".63"/>
</g>
<text font-size="3.4" fill="#00f" x="193.4" y="190.2">SCARA Controler</text>
<g font-size="3">
<text x="228.5" y="29.1">GND</text>
<text x="267.6" y="29.1">VCCServo</text>
<text x="186.5" y="36.7">VCC</text>
<text x="190.5" y="46.8">GND</text>
<text x="267.6" y="45.6">VCCServo</text>
<text x="66.6" y="54.4">GND</text>
<text x="183.5" y="59.5">VCCServo</text>
<text x="66.6" y="94.9">GND</text>
<text x="250.3" y="94.9">GND</text>
<text x="181.7" y="105">GND</text>
<text x="195.4" y="107.6">VCC</text>
<text x="116.2" y="115.1">GND</text>
<text x="205.7" y="117.7">GND</text>
<text x="66.6" y="134.1">GND</text>
<text x="69.1" y="150.5">GND</text>
<text x="96" y="161.9">GND</text>
<text x="106.7" y="156.9">VCC</text>
<text x="126.3" y="161.9">GND</text>
<text x="137" y="156.9">VCC</text>
<text x="157.9" y="161.9">GND</text>
<text x="168.6" y="156.9">VCC</text>
<text x="230" y="173.3">GND</text>
<text x="24.4" y="174.6">VCC</text>
</g>
<g font-size="3" fill="#00f">
<text x="280.6" y="190.3">1.0</text>
<text x="222.1" y="197.2">Patryk Piasecki</text>
<text x="282.2" y="197.7">1/1</text>
<text x="217.1" y="202.8">2026-07-14</text>
<text x="256.9" y="202.7">Patryk Piasecki</text>
</g>
<g font-size="2.7" fill="#00f">
<text x="186.3" y="13.8">VMOT</text>
<text x="6.1" y="23.9">E-STOP_EN</text>
<text x="148.9" y="26.5">GroundStepper</text>
<text x="270.3" y="26.5">GroundServo</text>
<text x="8" y="31.6">3V3</text>
<text x="229.9" y="34.1">3V3</text>
<text x="272.9" y="31.5">Servo1</text>
<text x="73.1" y="39.2">GroundStepper</text>
<text x="73.7" y="36.6">VMOT</text>
<text x="104.5" y="41.7">GroundStepper</text>
<text x="112.8" y="36.6">VMOT</text>
<text x="229.9" y="39.2">SCL</text>
<text x="229.9" y="44.2">SDA</text>
<text x="270.3" y="42.9">GroundServo</text>
<text x="272.9" y="47.9">Servo2</text>
<text x="11.5" y="53.5" transform="rotate(-90 11.5 53.5)">3V3</text>
<text x="18.8" y="51.8">StepZ</text>
<text x="20.6" y="49.3">3V3</text>
<text x="60.4" y="51.8">3V3</text>
<text x="20" y="54.3">DirZ</text>
<text x="231.5" y="59.4">L1ENDSTOP</text>
<text x="6.1" y="66.9">E-STOP_EN</text>
<text x="184.3" y="69.5">GroundServo</text>
<text x="232.8" y="68.2">ZENDSTOP</text>
<text x="73.7" y="77.1">VMOT</text>
<text x="231.5" y="75.8">L2ENDSTOP</text>
<text x="73.1" y="79.6">GroundStepper</text>
<text x="189.4" y="83.4">3V3</text>
<text x="240.3" y="83.4">Mode</text>
<text x="20.6" y="89.7">3V3</text>
<text x="11.5" y="94" transform="rotate(-90 11.5 94)">3V3</text>
<text x="17.5" y="92.2">StepL1</text>
<text x="18.7" y="94.7">DirL1</text>
<text x="60.4" y="92.3">3V3</text>
<text x="113.9" y="92.2">L2ENDSTOP</text>
<text x="122.4" y="94.7">DirL1</text>
<text x="188.1" y="94.8">SCL</text>
<text x="240.2" y="90.9">Teach</text>
<text x="122.5" y="97.3">StepZ</text>
<text x="123.7" y="99.8">DirZ</text>
<text x="171.6" y="99.9">StatusLED</text>
<text x="188.1" y="97.3">SDA</text>
<text x="6.1" y="106.2">E-STOP_EN</text>
<text x="121.2" y="102.3">StepL2</text>
<text x="124.3" y="107.4">3V3</text>
<text x="171.8" y="102.8">FaultLED</text>
<text x="238.4" y="107.4">ESTOP</text>
<text x="267.8" y="107.4">3V3</text>
<text x="121.2" y="109.9">StepL1</text>
<text x="73.1" y="118.8">GroundStepper</text>
<text x="73.7" y="116.3">VMOT</text>
<text x="171.7" y="117.5">Servo1</text>
<text x="113.9" y="122.6">L1ENDSTOP</text>
<text x="120.8" y="120.1">ESTOP</text>
<text x="122.7" y="125.1">Mode</text>
<text x="171.7" y="120.2">Teach</text>
<text x="171.7" y="122.6">Servo2</text>
<text x="232.8" y="125.1">ZENDSTOP</text>
<text x="241.9" y="122.6">3V3</text>
<text x="17.5" y="131.4">StepL2</text>
<text x="20.6" y="128.9">3V3</text>
<text x="60.4" y="131.5">3V3</text>
<text x="115.2" y="127.7">ZENDSTOP</text>
<text x="122.4" y="130.4">DirL2</text>
<text x="172.2" y="127.7">Bluetooth</text>
<text x="11.5" y="133.2" transform="rotate(-90 11.5 133.2)">3V3</text>
<text x="18.7" y="133.9">DirL2</text>
<text x="231.5" y="142.8">L1ENDSTOP</text>
<text x="241.9" y="140.3">3V3</text>
<text x="16.5" y="150.5">FaultLED</text>
<text x="104.6" y="151.7">SDA</text>
<text x="105" y="154.3">SCL</text>
<text x="134.9" y="151.7">SDA</text>
<text x="135.4" y="154.3">SCL</text>
<text x="166.6" y="151.7">SDA</text>
<text x="167" y="154.3">SCL</text>
<text x="105.3" y="159.3">3V3</text>
<text x="135.7" y="159.3">3V3</text>
<text x="167.3" y="159.3">3V3</text>
<text x="231.5" y="159.3">L2ENDSTOP</text>
<text x="241.9" y="156.8">3V3</text>
<text x="16.1" y="163.1">StatusLED</text>
<text x="232.5" y="178.2">E-STOP_EN</text>
<text x="238.4" y="175.7">ESTOP</text>
<text x="16.7" y="185.9">Bluetooth</text>
<text x="105.3" y="183.3">3V3</text>
<text x="135.7" y="183.3">3V3</text>
<text x="103.7" y="188.3">Mode</text>
<text x="133.9" y="188.3">Teach</text>
</g>
<g font-size="2.7" fill="#800">
<text x="178.8" y="187">TITLE:</text>
<text x="271" y="190.3">REV:</text>
<text x="205.3" y="197.2">Company:</text>
<text x="270.8" y="197.6">Sheet:</text>
<text x="205.3" y="202.7">Date:</text>
<text x="240.4" y="202.7">Drawn By:</text>
</g>
<g font-size="2.4" fill="#800">
<text x="29" y="4.7">1</text>
<text x="78.6" y="4.7">2</text>
<text x="128.2" y="4.7">3</text>
<text x="177.8" y="4.7">4</text>
<text x="227.4" y="4.7">5</text>
<text x="2.1" y="29.9">A</text>
<text x="290.2" y="29.9">A</text>
<text x="2.1" y="79.5">B</text>
<text x="290.2" y="79.5">B</text>
<text x="2.1" y="129.1">C</text>
<text x="290.2" y="129.1">C</text>
<text x="2.1" y="178.6">D</text>
<text x="290.2" y="178.6">D</text>
<text x="29" y="206.1">1</text>
<text x="78.6" y="206.1">2</text>
<text x="128.2" y="206.1">3</text>
<text x="177.8" y="206.1">4</text>
<text x="227.4" y="206.1">5</text>
</g>
<g font-size="2.4" fill="#000080">
<text x="134.4" y="9.6">DC-005-5.5*2.1</text>
<text x="134.4" y="7.3">DC1</text>
<text x="159.2" y="9.6">BLX-A-B</text>
<text x="165.7" y="7.4">F1</text>
<text x="58.4" y="22">C1</text>
<text x="152" y="21.1">1000u/35V</text>
<text x="152" y="18.8">C4</text>
<text x="210.6" y="22.5">OLED1</text>
<text x="259.1" y="22.3">3X GOLDPIN</text>
<text x="259.1" y="20">SERVO1</text>
<text x="23" y="28.6">10k</text>
<text x="23" y="26.4">R1</text>
<text x="58.4" y="24.3">100u/35V</text>
<text x="210.6" y="24.8">0.96OLED_4P_MODULE_JX</text>
<text x="15.6" y="35.4">SW1DS-03RP</text>
<text x="40.9" y="32.4">A4988</text>
<text x="40.9" y="30.1">Z</text>
<text x="88.5" y="35.1">CN1</text>
<text x="138.7" y="32.4">STEPDOWN LM2596</text>
<text x="138.7" y="30.2">U1</text>
<text x="88.5" y="37.4">B4B-XH-A</text>
<text x="169.7" y="41.6">C6</text>
<text x="183.6" y="41.6">C8</text>
<text x="259.1" y="38.8">3X GOLDPIN</text>
<text x="259.1" y="36.4">SERVO2</text>
<text x="169.7" y="43.9">470u/16V</text>
<text x="183.6" y="43.9">0.1u</text>
<text x="255.7" y="56.5">10k</text>
<text x="255.7" y="54.2">R8</text>
<text x="58.4" y="64.8">100u/35V</text>
<text x="58.4" y="62.5">C2</text>
<text x="163.4" y="64.4">C5</text>
<text x="177.3" y="64.4">C7</text>
<text x="255.7" y="65.3">10k</text>
<text x="255.7" y="63">R9</text>
<text x="40.9" y="70.6">L1</text>
<text x="163.4" y="66.6">470u/16V</text>
<text x="177.3" y="66.6">0.1u</text>
<text x="255.7" y="70.6">R10</text>
<text x="15.6" y="75.9">SW2DS-03RP</text>
<text x="40.9" y="72.8">A4988</text>
<text x="88.5" y="77.8">B4B-XH-A</text>
<text x="88.5" y="75.6">CN2</text>
<text x="255.7" y="72.9">10k</text>
<text x="148.4" y="83.2">ESP1</text>
<text x="255.7" y="80.5">10k</text>
<text x="255.7" y="78.2">R11</text>
<text x="137.5" y="85.9">ESP32-WEMOS-D1-MINI</text>
<text x="173" y="88.4">R6</text>
<text x="181.8" y="88.4">R7</text>
<text x="255.7" y="88.1">10k</text>
<text x="255.7" y="85.8">R12</text>
<text x="173" y="90.7">4k7</text>
<text x="181.8" y="90.7">4k7</text>
<text x="58.4" y="101.7">C3</text>
<text x="58.4" y="104">100u/35V</text>
<text x="255.7" y="104.5">10k</text>
<text x="255.7" y="102.2">R13</text>
<text x="40.9" y="112">A4988</text>
<text x="40.9" y="109.8">L2</text>
<text x="187.4" y="112.4">C9</text>
<text x="195" y="112.4">C10</text>
<text x="15.6" y="115.1">SW3DS-03RP</text>
<text x="88.5" y="117">B4B-XH-A</text>
<text x="88.5" y="114.8">CN3</text>
<text x="187.4" y="114.7">0.1u</text>
<text x="195" y="114.7">470u/16V</text>
<text x="253.3" y="118.4">B2B-XH-A-R(LF)(SN)</text>
<text x="253.3" y="116.1">ZEND</text>
<text x="253.3" y="136.1">B2B-XH-A-R(LF)(SN)</text>
<text x="253.3" y="133.8">L1END</text>
<text x="38" y="142.2">LED1</text>
<text x="38" y="144.5">LED-TH-3mm_R</text>
<text x="58.4" y="147.5">33</text>
<text x="58.4" y="145.3">R2</text>
<text x="116.7" y="147.5">B5B-PH-K-S-GW</text>
<text x="116.7" y="145.3">CN4</text>
<text x="147.1" y="147.5">B5B-PH-K-S-GW</text>
<text x="147.1" y="145.3">CN5</text>
<text x="178.7" y="147.5">B5B-PH-K-S-GW</text>
<text x="178.7" y="145.3">CN6</text>
<text x="38" y="154.9">LED2</text>
<text x="253.3" y="152.5">B2B-XH-A-R(LF)(SN)</text>
<text x="253.3" y="150.2">L2END</text>
<text x="38" y="157.1">LED-TH-3mm_Y</text>
<text x="58.4" y="160.2">33</text>
<text x="58.4" y="157.9">R3</text>
<text x="38" y="166.2">LED3</text>
<text x="253.3" y="166.8">ESTOP</text>
<text x="38" y="168.5">LED-TH-3mm_G</text>
<text x="58.4" y="171.6">100</text>
<text x="58.4" y="169.3">R4</text>
<text x="253.3" y="168.9">B3B-XH-A-3PZZ</text>
<text x="38" y="179.9">LED-TH-3mm_B</text>
<text x="38" y="177.6">LED4</text>
<text x="122.9" y="179.1">MODE</text>
<text x="122.9" y="176.9">S1</text>
<text x="153.2" y="179.1">TEACH</text>
<text x="153.2" y="176.9">S2</text>
<text x="58.4" y="182.9">33</text>
<text x="58.4" y="180.7">R5</text>
</g>
<g font-size="2.4" fill="#00f">
<text x="139.6" y="15.2">3</text>
<text x="139.6" y="17.8">2</text>
<text x="139.6" y="12.7">1</text>
<text x="158.3" y="12.7">2</text>
<text x="172.5" y="12.7">1</text>
<text x="213.3" y="28.9">GND</text>
<text x="220.5" y="27.9">1</text>
<text x="31.7" y="35.5">1</text>
<text x="51.2" y="35.5">16</text>
<text x="213.8" y="33.9">VCC</text>
<text x="220.5" y="32.9">2</text>
<text x="31.7" y="38">2</text>
<text x="31.7" y="40.5">3</text>
<text x="34.3" y="36.7">EN#</text>
<text x="34.3" y="39.3">MS1</text>
<text x="34.3" y="41.8">MS2</text>
<text x="43.3" y="36.7">VMOT</text>
<text x="47" y="41.8">2B</text>
<text x="51.2" y="40.5">14</text>
<text x="87.4" y="40.5">1</text>
<text x="89.9" y="41.8">1</text>
<text x="214.2" y="39">SCL</text>
<text x="220.5" y="38">3</text>
<text x="31.7" y="43.1">4</text>
<text x="31.7" y="45.6">5</text>
<text x="34.3" y="44.3">MS3</text>
<text x="34.3" y="46.8">RST#</text>
<text x="47" y="46.8">1A</text>
<text x="47" y="44.3">2A</text>
<text x="51.2" y="45.6">12</text>
<text x="51.2" y="43.1">13</text>
<text x="87.4" y="43.1">2</text>
<text x="87.4" y="45.6">3</text>
<text x="89.9" y="44.3">2</text>
<text x="89.9" y="46.8">3</text>
<text x="213.7" y="44.1">SDA</text>
<text x="220.5" y="43.1">4</text>
<text x="31.7" y="48.1">6</text>
<text x="31.7" y="50.6">7</text>
<text x="31.7" y="53.2">8</text>
<text x="34.3" y="49.4">SLP#</text>
<text x="34.3" y="51.9">STEP</text>
<text x="47" y="49.4">1B</text>
<text x="51.2" y="48.1">11</text>
<text x="87.4" y="48.1">4</text>
<text x="89.9" y="49.4">4</text>
<text x="34.3" y="54.4">DIR</text>
<text x="31.7" y="75.9">1</text>
<text x="34.3" y="77.2">EN#</text>
<text x="43.3" y="77.2">VMOT</text>
<text x="51.2" y="75.9">16</text>
<text x="31.7" y="78.5">2</text>
<text x="31.7" y="81">3</text>
<text x="31.7" y="83.5">4</text>
<text x="34.3" y="79.7">MS1</text>
<text x="34.3" y="82.3">MS2</text>
<text x="47" y="82.3">2B</text>
<text x="51.2" y="83.5">13</text>
<text x="51.2" y="81">14</text>
<text x="87.4" y="81">1</text>
<text x="87.4" y="83.5">2</text>
<text x="89.9" y="82.3">1</text>
<text x="31.7" y="86.1">5</text>
<text x="31.7" y="88.6">6</text>
<text x="34.3" y="84.8">MS3</text>
<text x="34.3" y="87.3">RST#</text>
<text x="34.3" y="89.9">SLP#</text>
<text x="47" y="89.9">1B</text>
<text x="47" y="87.3">1A</text>
<text x="47" y="84.8">2A</text>
<text x="51.2" y="88.6">11</text>
<text x="51.2" y="86.1">12</text>
<text x="87.4" y="86.1">3</text>
<text x="87.4" y="88.6">4</text>
<text x="89.9" y="84.8">2</text>
<text x="89.9" y="87.3">3</text>
<text x="89.9" y="89.9">4</text>
<text x="31.7" y="91.1">7</text>
<text x="31.7" y="93.6">8</text>
<text x="34.3" y="92.4">STEP</text>
<text x="34.3" y="94.9">DIR</text>
<text x="31.7" y="115.1">1</text>
<text x="31.7" y="117.7">2</text>
<text x="34.3" y="116.4">EN#</text>
<text x="34.3" y="118.9">MS1</text>
<text x="43.3" y="116.4">VMOT</text>
<text x="51.2" y="115.1">16</text>
<text x="31.7" y="120.2">3</text>
<text x="31.7" y="122.7">4</text>
<text x="31.7" y="125.3">5</text>
<text x="34.3" y="121.5">MS2</text>
<text x="34.3" y="124">MS3</text>
<text x="47" y="121.5">2B</text>
<text x="47" y="124">2A</text>
<text x="51.2" y="125.3">12</text>
<text x="51.2" y="122.7">13</text>
<text x="51.2" y="120.2">14</text>
<text x="87.4" y="120.2">1</text>
<text x="87.4" y="122.7">2</text>
<text x="87.4" y="125.3">3</text>
<text x="89.9" y="121.5">1</text>
<text x="89.9" y="124">2</text>
<text x="253" y="121.5">1</text>
<text x="253" y="124">2</text>
<text x="255.6" y="122.7">1</text>
<text x="255.6" y="125.3">2</text>
<text x="31.7" y="127.8">6</text>
<text x="31.7" y="130.3">7</text>
<text x="34.3" y="126.5">RST#</text>
<text x="34.3" y="129.1">SLP#</text>
<text x="34.3" y="131.6">STEP</text>
<text x="47" y="129.1">1B</text>
<text x="47" y="126.5">1A</text>
<text x="51.2" y="127.8">11</text>
<text x="87.4" y="127.8">4</text>
<text x="89.9" y="126.5">3</text>
<text x="89.9" y="129.1">4</text>
<text x="31.7" y="132.9">8</text>
<text x="34.3" y="134.1">DIR</text>
<text x="253" y="139.2">1</text>
<text x="253" y="141.7">2</text>
<text x="255.6" y="140.4">1</text>
<text x="255.6" y="143">2</text>
<text x="116.5" y="150.6">1</text>
<text x="116.5" y="153.1">2</text>
<text x="116.5" y="155.6">3</text>
<text x="119" y="151.8">1</text>
<text x="119" y="154.4">2</text>
<text x="146.8" y="150.6">1</text>
<text x="146.8" y="153.1">2</text>
<text x="146.8" y="155.6">3</text>
<text x="149.4" y="151.8">1</text>
<text x="149.4" y="154.4">2</text>
<text x="178.4" y="150.6">1</text>
<text x="178.4" y="153.1">2</text>
<text x="178.4" y="155.6">3</text>
<text x="181" y="151.8">1</text>
<text x="181" y="154.4">2</text>
<text x="253" y="155.6">1</text>
<text x="116.5" y="158.2">4</text>
<text x="116.5" y="160.7">5</text>
<text x="119" y="156.9">3</text>
<text x="119" y="159.4">4</text>
<text x="119" y="161.9">5</text>
<text x="146.8" y="158.2">4</text>
<text x="146.8" y="160.7">5</text>
<text x="149.4" y="156.9">3</text>
<text x="149.4" y="159.4">4</text>
<text x="149.4" y="161.9">5</text>
<text x="178.4" y="158.2">4</text>
<text x="178.4" y="160.7">5</text>
<text x="181" y="156.9">3</text>
<text x="181" y="159.4">4</text>
<text x="181" y="161.9">5</text>
<text x="253" y="158.2">2</text>
<text x="255.6" y="156.9">1</text>
<text x="255.6" y="159.4">2</text>
<text x="253" y="172.1">1</text>
<text x="255.6" y="173.3">1</text>
<text x="253" y="174.6">2</text>
<text x="253" y="177.1">3</text>
<text x="255.6" y="175.9">2</text>
<text x="255.6" y="178.4">3</text>
<text x="117.8" y="182.2">1</text>
<text x="129.5" y="182.2">2</text>
<text x="148.2" y="182.2">1</text>
<text x="159.8" y="182.2">2</text>
<text x="117.8" y="187.2">3</text>
<text x="129.5" y="187.2">4</text>
<text x="148.2" y="187.2">3</text>
<text x="159.8" y="187.2">4</text>
</g>
<g font-size="2.4">
<text x="12.9" y="40.5">2</text>
<text x="12.9" y="38">3</text>
<text x="27" y="38">4</text>
<text x="27" y="40.5">5</text>
<text x="44.7" y="39.3">GND</text>
<text x="51.2" y="38">15</text>
<text x="12.9" y="43.1">1</text>
<text x="27" y="43.1">6</text>
<text x="51.2" y="53.2">9</text>
<text x="44.7" y="54.4">GND</text>
<text x="12.9" y="83.5">1</text>
<text x="12.9" y="81">2</text>
<text x="12.9" y="78.5">3</text>
<text x="27" y="78.5">4</text>
<text x="27" y="81">5</text>
<text x="27" y="83.5">6</text>
<text x="44.7" y="79.7">GND</text>
<text x="51.2" y="78.5">15</text>
<text x="44.7" y="94.9">GND</text>
<text x="51.2" y="93.6">9</text>
<text x="12.9" y="117.7">3</text>
<text x="27" y="117.7">4</text>
<text x="44.7" y="118.9">GND</text>
<text x="51.2" y="117.7">15</text>
<text x="12.9" y="122.7">1</text>
<text x="12.9" y="120.2">2</text>
<text x="27" y="120.2">5</text>
<text x="27" y="122.7">6</text>
<text x="44.7" y="134.1">GND</text>
<text x="51.2" y="132.9">9</text>
</g>
<g font-size="2.4" fill="#f00">
<text x="44.9" y="51.9">VDD</text>
<text x="51.2" y="50.6">10</text>
<text x="44.9" y="92.4">VDD</text>
<text x="51.2" y="91.1">10</text>
<text x="44.9" y="131.6">VDD</text>
<text x="51.2" y="130.3">10</text>
</g>
<g font-size="2.2" fill="#00f">
<text x="206.7" y="27.4" transform="rotate(90 206.7 27.4)">IIC-Connector</text>
<text x="129.6" y="35.2">1</text>
<text x="149.7" y="35.2">3</text>
<text x="129.6" y="40.3">2</text>
<text x="134" y="36.9">IN+</text>
<text x="134" y="41.9">IN-</text>
<text x="140.7" y="36.9">OUT+</text>
<text x="141.4" y="41.9">OUT-</text>
<text x="149.7" y="40.3">4</text>
</g>
<g font-size="1.9" fill="#00f">
<text x="258" y="28.9">2</text>
<text x="258" y="26.4">3</text>
<text x="258" y="31.4">1</text>
<text x="258" y="47.9">1</text>
<text x="258" y="45.3">2</text>
<text x="258" y="42.8">3</text>
</g>
<g font-size="1.5" fill="#a54b4b">
<text x="139.5" y="89.6">RST/EN</text>
<text x="158" y="89.6">TXD</text>
<text x="139.5" y="94.6">IO26</text>
<text x="139.5" y="92.1">SVP/36</text>
<text x="157.4" y="94.6">IO22</text>
<text x="157.9" y="92.1">RXD</text>
<text x="139.5" y="99.7">IO19</text>
<text x="139.5" y="97.2">IO18</text>
<text x="157.4" y="99.7">IO17</text>
<text x="157.4" y="97.2">IO21</text>
<text x="139.5" y="107.3">3V3</text>
<text x="139.5" y="104.8">IO5</text>
<text x="139.5" y="102.2">IO23</text>
<text x="156.7" y="104.8">GND3</text>
<text x="157.4" y="102.2">IO16</text>
<text x="158" y="107.3">VCC</text>
<text x="139.5" y="112.4">SD3/10</text>
<text x="139.5" y="109.8">TCK/13</text>
<text x="155.3" y="112.4">SD0/07</text>
<text x="155.4" y="109.8">TD0/15</text>
<text x="139.5" y="119.9">SVN/39</text>
<text x="139.5" y="117.4">NC2</text>
<text x="139.5" y="114.9">GND1</text>
<text x="156.7" y="114.9">GND2</text>
<text x="157.4" y="119.9">IO25</text>
<text x="157.4" y="117.4">IO27</text>
<text x="139.5" y="125">IO33</text>
<text x="139.5" y="122.5">IO35</text>
<text x="155.8" y="125">TDI/12</text>
<text x="157.4" y="122.5">IO32</text>
<text x="139.5" y="130.1">TMS/14</text>
<text x="139.5" y="127.5">IO34</text>
<text x="158.3" y="130.1">IO0</text>
<text x="158.3" y="127.5">IO4</text>
<text x="139.5" y="137.6">CMD/11</text>
<text x="139.5" y="135.1">SD2/09</text>
<text x="139.5" y="132.6">NC1</text>
<text x="155.3" y="135.1">SD1/08</text>
<text x="155.5" y="137.6">CLK/06</text>
<text x="158.3" y="132.6">IO2</text>
</g>
<text font-size="1" fill="#840000" x="136.9" y="34.2">LM2596 Adjustable</text>
</svg>
